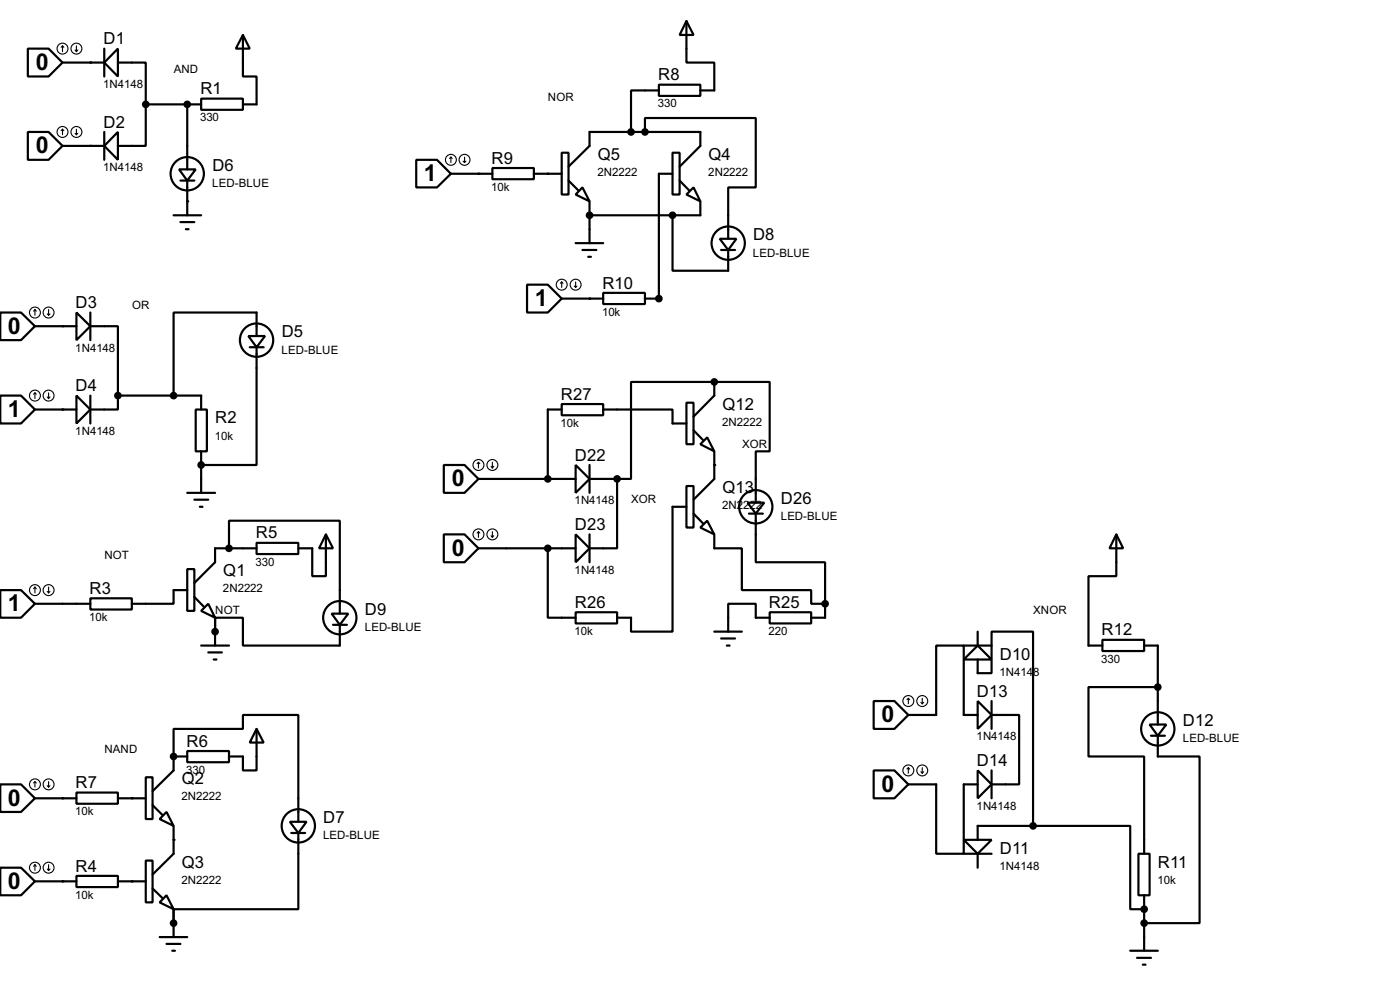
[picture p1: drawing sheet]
<svg xmlns="http://www.w3.org/2000/svg" width="256mm" height="180mm" viewBox="0 0 256 180" stroke-linecap="round" stroke-linejoin="round" font-family="sans-serif">
<g fill="#000">
<circle cx="16.6" cy="11.5" r=".2"/>
<circle cx="34.3" cy="19.1" r=".2"/>
<circle cx="16.6" cy="26.7" r=".2"/>
<circle cx="34.3" cy="36.9" r=".2"/>
<circle cx="87.7" cy="31.8" r=".2"/>
<circle cx="100.4" cy="31.8" r=".2"/>
<circle cx="108" cy="39.4" r=".2"/>
<circle cx="11.5" cy="59.7" r=".2"/>
<circle cx="108" cy="54.7" r=".2"/>
<circle cx="120.7" cy="54.7" r=".2"/>
<circle cx="11.5" cy="75" r=".2"/>
<circle cx="130.9" cy="69.9" r=".2"/>
<circle cx="36.9" cy="85.1" r=".2"/>
<circle cx="130.9" cy="85.1" r=".2"/>
<circle cx="39.4" cy="115.6" r=".2"/>
<circle cx="31.8" cy="138.5" r=".2"/>
<circle cx="11.5" cy="146.1" r=".2"/>
<circle cx="24.2" cy="146.1" r=".2"/>
<circle cx="31.8" cy="153.7" r=".2"/>
<circle cx="11.5" cy="161.3" r=".2"/>
<circle cx="24.2" cy="161.3" r=".2"/>
<circle cx="31.8" cy="169" r=".2"/>
<circle cx="209.6" cy="166.4" r=".2"/>
</g>
<g fill="none" stroke="#000" stroke-width=".4">
<path d="M5.1 8.9h3.8l2.6 2.6-2.6 2.5h-3.8zM11.5 11.5h7.6M19.1 8.9v5.1M21.6 8.9v5.1l-2.5-2.5zM21.6 11.5h5.1v7.6M26.7 19.1v7.6h-5.1M26.7 19.1h10.2M34.3 19.1v11.9M36.9 18.1h7.6v2h-7.6zM44.5 6.4l1.3 2.5h-2.6zM44.5 6.4v7.6h2.5v5.1h-2.5M120.7 15.5h7.6v2.1h-7.6z"/>
<path d="M120.7 16.6h-5.1v7.6M125.8 3.9l1.3 2.5h-2.6zM125.8 3.9v7.6h5.1v5.1h-2.6M5.1 24.2h3.8l2.6 2.5-2.6 2.6h-3.8zM11.5 26.7h7.6M19.1 24.2v5.1M21.6 24.2v5.1l-2.5-2.6zM31.8 39.4h5.1M32.8 31h3.1l-1.6 2.1zM33.1 33.1h2.5M34.3 33.1v6.3M76.3 29.3h3.8l2.5 2.5-2.5 2.5h-3.8z"/>
<path d="M82.6 31.8h7.6M90.2 30.8h7.6v2h-7.6zM97.8 31.8h5.1M102.9 28h1.3v7.6h-1.3zM104.2 30.5l3.8-3.8v-2.5h20.3v2.5l-3.8 3.8M104.2 33.1l1.8 1.8M106.7 34.3l1.3 2.6-2.5-1.3zM108 36.9v7.6M118.2 24.2v-2.6h20.3v12.7h-5.1v9.4M123.2 28h1.3v7.6h-1.3zM123.2 39.4v10.2h10.2v-3.8M123.2 31.8h-2.5v22.9h-2.5"/>
<path d="M124.5 33.1l1.8 1.8M125.8 35.6l1.3-1.3 1.2 2.6zM128.3 36.9v2.5h-20.3M.1 57.2h3.8l2.5 2.5-2.5 2.6h-3.8zM6.4 59.7h7.6M14 57.2l2.6 2.5-2.6 2.6zM16.6 59.7h5v12.7M16.6 57.2v5.1M33.1 40.7h2.5M34.1 42h.5M96.6 52.1h3.8l2.5 2.6-2.5 2.5h-3.8zM102.9 54.7h7.6"/>
<path d="M105.5 44.5h5M106.7 45.8h2.6M107.8 47h.5M110.5 53.6h7.7v2.1h-7.7zM131.9 43.7h3l-1.5 2.1zM132.1 45.8h2.6M.1 72.4h3.8l2.5 2.6-2.5 2.5h-3.8zM6.4 75h7.6M14 72.4l2.6 2.6-2.6 2.5zM16.6 72.4v5.1M21.6 72.4v2.6h-5M21.6 72.4h15.3v2.6"/>
<path d="M35.9 75h2v7.6h-2zM45.5 61.5h3.1l-1.6 2.1zM45.8 63.6h2.5M47 63.6v21.5h-10.1M47 61.5v-4.3h-15.2v15.2M102.9 74h7.6v2h-7.6zM102.9 75h-2.5v12.7M110.5 75h12.7v2.5h2.6M125.8 73.7h1.3v7.6h-1.3zM127.1 78.8l1.7 1.8M130.9 69.9h-15.3v17.8h-2.5M130.9 69.9h10.1v12.7h-2.5v9.4"/>
<path d="M130.9 69.9v2.5l-3.8 3.9M34.3 90.2h5.1M35.6 91.5h2.6M36.6 92.8h.5M36.9 82.6v7.6M47 99.4h7.7v2h-7.7zM59.7 97.8l1.3 2.6h-2.5zM59.7 97.8v7.7h-2.5v-5.1h-2.5M81.3 85.1h3.8l2.6 2.6-2.6 2.5h-3.8zM81.3 97.8h3.8l2.6 2.6-2.6 2.5h-3.8zM87.7 87.7h17.8M105.5 85.1l2.5 2.6-2.5 2.5z"/>
<path d="M105.5 97.8l2.5 2.6-2.5 2.5zM108 85.1v5.1M108 97.8v5.1M108 87.7h5.1M113.1 87.7v12.7h-5.1M125.8 89h1.3v7.6h-1.3zM125.8 92.8h-2.6v22.8h-7.6v-2.5h-2.5M127.1 94l1.7 1.8M128.3 96.6l1.3-1.3 1.3 2.5zM128.3 81.3l1.3-1.2 1.3 2.5zM130.9 97.8v2.6h5v7.6h12.7v2.5h2.6M130.9 82.6v5.1l-3.8 3.8"/>
<path d="M137 92h3l-1.5 2zM137.2 94h2.6M138.5 94v8.9h12.7v7.6M204.5 97.8l1.3 2.6h-2.5zM204.5 97.8v7.7h-5.1v12.7h2.6M.1 108h3.8l2.5 2.5-2.5 2.6h-3.8zM6.4 110.5h10.2M16.6 109.5h7.6v2.1h-7.6zM34.3 104.2h1.3v7.6h-1.3zM34.3 108h-2.5v2.5h-7.6M35.6 109.3l1.8 1.8M36.9 111.8l1.3-1.3 1.2 2.6z"/>
<path d="M36.9 118.2h5.1M38.2 119.4h2.5M39.4 113.1v5.1M42 100.4v-5.1h20.3v17M47 100.4h-7.6v2.5l-3.8 3.8M60.8 112.3h3l-1.5 2.1zM61 114.4h2.6M62.3 114.4v3.8h-17.8v-5.1h-5.1v2.5M87.7 100.4h17.8M100.4 100.4v12.7h5.1M105.5 112.1h7.6v2h-7.6zM130.9 115.6h5"/>
<path d="M132.1 116.9h2.6M133.2 118.2h.5M141 112.1h7.6v2h-7.6zM141 113.1h-2.5v-2.6h-5.1v5.1M151.2 110.5v2.6h-2.6M176.6 118.2h5.1M179.1 118.2l2.6 2.5h-5.1zM179.1 115.6v2.6M202 117.1h7.6v2.1h-7.6zM209.6 118.2h2.5v14.4M31.8 138.5v-5.1h12.7v-2.5h10.2v19.5M31.8 138.5h2.5"/>
<path d="M31.8 138.5v2.5l-3.8 3.8M34.3 137.5h7.7v2h-7.7zM39.2 120.7h.5M47 133.4l1.3 2.5h-2.5zM47 133.4v7.6h-2.5v-2.5h-2.5M160.1 128.3h3.8l2.5 2.6-2.5 2.5h-3.8zM166.4 130.9h5.1v-12.7h5.1v12.7h2.5M179.1 128.3l2.6 2.6-2.6 2.5zM179.1 120.7v2.5h2.6v-7.6h7.6v35.6M181.7 130.9h5v12.7h-5M181.7 128.3v5.1M210.6 132.6h3.1l-1.6 2.1z"/>
<path d="M210.9 134.7h2.5M212.1 134.7v3.8h7.7v30.5h-10.2M212.1 125.8h-12.7v12.7h10.2v17.8M.1 158.8h3.8l2.5 2.5-2.5 2.6h-3.8zM.1 143.6h3.8l2.5 2.5-2.5 2.5h-3.8zM6.4 146.1h7.6M14 145.1h7.6v2h-7.6zM21.6 146.1h5.1M26.7 157.5h1.3v7.7h-1.3zM26.7 142.3h1.3v7.6h-1.3zM28 147.4l1.8 1.8M30.5 148.6l1.3 2.6-2.5-1.3z"/>
<path d="M31.8 151.2v5.1l-3.8 3.8M53.1 150.4h3.1l-1.5 2.1zM53.4 152.5h2.5M54.7 152.5v13.9h-22.9v2.6M160.1 141h3.8l2.5 2.6-2.5 2.5h-3.8zM166.4 143.6h5.1v12.7h5.1v-12.7h2.5M176.6 153.7h5.1l-2.6 2.6zM176.6 156.3h5.1M179.1 141l2.6 2.6-2.6 2.5zM179.1 156.3v2.5M181.7 141v5.1M189.3 151.2h17.8v15.2h2.5"/>
<path d="M189.3 151.2h-10.2v2.5M208.6 156.3h2v7.6h-2zM6.4 161.3h7.6M14 160.3h7.6v2.1h-7.6zM21.6 161.3h5.1M28 162.6l1.8 1.8M29.3 171.5h5M30.5 163.9l1.3 2.5-2.5-1.2zM30.5 172.8h2.6M31.6 174h.5M31.8 166.4v5.1M207.1 174h5"/>
<path d="M208.3 175.3h2.6M209.4 176.6h.5M209.6 163.9v10.1"/>
<circle cx="34.3" cy="31.8" r="3.1"/>
<circle cx="133.4" cy="44.5" r="3.1"/>
<circle cx="47" cy="62.3" r="3.1"/>
<circle cx="138.4" cy="92.8" r="3.1"/>
<circle cx="62.2" cy="113.1" r="3.1"/>
<circle cx="212.1" cy="133.4" r="3.1"/>
<circle cx="54.6" cy="151.2" r="3.1"/>
</g>
<g fill="none" stroke="#000" stroke-width=".2">
<path d="M11.5 8.4v1.1M11.5 8.4l-.3 .3M11.5 8.4l.2 .3M13.8 9.2l.2 .3M14 8.4v1.1M14.3 9.2l-.3 .3M11.5 23.7l-.3 .2M11.5 23.7l.2 .2M11.5 23.7v1M13.8 24.4l.2 .3M14 23.7v1M14.3 24.4l-.3 .3"/>
<path d="M82.6 28.8l-.2 .2M82.6 28.8l.3 .2M82.6 28.8v1M84.9 29.5l.2 .3M85.1 28.8v1M85.4 29.5l-.3 .3M6.4 56.7v1M6.4 56.7l-.2 .3M6.4 56.7l.3 .3M8.7 57.5l.2 .2M8.9 56.7v1M9.2 57.5l-.3 .2"/>
<path d="M102.9 51.6l-.2 .3M102.9 51.6l.3 .3M102.9 51.6v1M105.2 52.4l.3 .2M105.5 51.6v1M105.7 52.4l-.2 .2M6.4 71.9l-.2 .3M6.4 71.9l.3 .3M6.4 71.9v1.1M8.7 72.7l.2 .3M8.9 71.9v1.1M9.2 72.7l-.3 .3"/>
<path d="M87.7 84.6l-.3 .3M87.7 84.6l.2 .3M87.7 84.6v1.1M87.7 97.3v1.1M87.7 97.3l-.3 .3M87.7 97.3l.2 .3M90 85.4l.2 .3M90 98.1l.2 .3M90.2 84.6v1.1M90.2 97.3v1.1M90.5 85.4l-.3 .3M90.5 98.1l-.3 .3"/>
<path d="M6.4 107.5v1M6.4 107.5l-.2 .3M6.4 107.5l.3 .3M8.7 108.3l.2 .2M8.9 107.5v1M9.2 108.3l-.3 .2M166.4 127.8v1M166.4 127.8l-.2 .3M166.4 127.8l.3 .3M168.7 128.6l.3 .2M169 127.8v1M169.2 128.6l-.2 .2"/>
<path d="M6.4 143.1v1M6.4 158.3v1M6.4 158.3l-.2 .3M6.4 158.3l.3 .3M6.4 143.1l-.2 .2M6.4 143.1l.3 .2M8.7 159.1l.2 .2M8.7 143.8l.2 .3M8.9 143.1v1M8.9 158.3v1M9.2 159.1l-.3 .2M9.2 143.8l-.3 .3"/>
<path d="M166.4 140.5l-.2 .3M166.4 140.5l.3 .3M166.4 140.5v1M168.7 141.3l.3 .2M169 140.5v1M169.2 141.3l-.2 .2"/>
<circle cx="11.4" cy="8.9" r="1"/>
<circle cx="14" cy="8.9" r="1"/>
<circle cx="11.4" cy="24.2" r="1"/>
<circle cx="14" cy="24.2" r="1"/>
<circle cx="82.6" cy="29.3" r="1"/>
<circle cx="85.1" cy="29.3" r="1"/>
<circle cx="6.4" cy="57.2" r="1"/>
<circle cx="8.9" cy="57.2" r="1"/>
<circle cx="102.9" cy="52.1" r="1"/>
<circle cx="105.4" cy="52.1" r="1"/>
<circle cx="6.4" cy="72.4" r="1"/>
<circle cx="8.9" cy="72.4" r="1"/>
<circle cx="87.6" cy="97.8" r="1"/>
<circle cx="87.6" cy="85.1" r="1"/>
<circle cx="90.2" cy="97.8" r="1"/>
<circle cx="90.2" cy="85.1" r="1"/>
<circle cx="6.4" cy="108" r="1"/>
<circle cx="8.9" cy="108" r="1"/>
<circle cx="166.4" cy="128.3" r="1"/>
<circle cx="168.9" cy="128.3" r="1"/>
<circle cx="6.4" cy="143.6" r="1"/>
<circle cx="6.4" cy="158.8" r="1"/>
<circle cx="8.9" cy="143.6" r="1"/>
<circle cx="8.9" cy="158.8" r="1"/>
<circle cx="166.4" cy="141" r="1"/>
<circle cx="168.9" cy="141" r="1"/>
</g>
<g fill="#000" stroke="#000" stroke-width=".4">
<circle cx="26.7" cy="19.1" r=".5"/>
<circle cx="34.3" cy="19.1" r=".5"/>
<circle cx="108" cy="39.4" r=".5"/>
<circle cx="115.6" cy="24.2" r=".5"/>
<circle cx="118.1" cy="24.2" r=".5"/>
<circle cx="123.2" cy="39.4" r=".5"/>
<circle cx="120.7" cy="54.7" r=".5"/>
<circle cx="21.6" cy="72.4" r=".5"/>
<circle cx="31.8" cy="72.4" r=".5"/>
<circle cx="130.8" cy="69.9" r=".5"/>
<circle cx="36.8" cy="85.1" r=".5"/>
<circle cx="100.3" cy="87.7" r=".5"/>
<circle cx="113" cy="87.7" r=".5"/>
<circle cx="39.4" cy="115.6" r=".5"/>
<circle cx="41.9" cy="100.4" r=".5"/>
<circle cx="100.3" cy="100.4" r=".5"/>
<circle cx="151.1" cy="110.5" r=".5"/>
<circle cx="31.8" cy="138.5" r=".5"/>
<circle cx="212.1" cy="125.8" r=".5"/>
<circle cx="189.2" cy="151.2" r=".5"/>
<circle cx="31.8" cy="169" r=".5"/>
<circle cx="209.6" cy="169" r=".5"/>
<circle cx="209.6" cy="166.4" r=".5"/>
</g>
<g font-size="4.8">
<text x="6.6" y="12.8">0</text>
<text x="6.6" y="28">0</text>
<text x="77.7" y="33.2">1</text>
<text x="98" y="56">1</text>
<text x="1.5" y="61">0</text>
<text x="1.5" y="76.3">1</text>
<text x="82.8" y="89">0</text>
<text x="82.8" y="101.7">0</text>
<text x="1.5" y="111.9">1</text>
<text x="161.5" y="132.2">0</text>
<text x="1.5" y="147.5">0</text>
<text x="161.5" y="144.9">0</text>
<text x="1.5" y="162.7">0</text>
</g>
<g font-size="3.4">
<text x="19" y="8.1">D1</text>
<text x="36.7" y="17.3">R1</text>
<text x="120.6" y="14.7">R8</text>
<text x="19" y="23.3">D2</text>
<text x="90.1" y="30">R9</text>
<text x="109.5" y="29.3">Q5</text>
<text x="129.8" y="29.3">Q4</text>
<text x="38.9" y="31.3">D6</text>
<text x="138" y="44">D8</text>
<text x="110.4" y="52.8">R10</text>
<text x="13.9" y="56.4">D3</text>
<text x="51.6" y="61.7">D5</text>
<text x="13.9" y="71.6">D4</text>
<text x="39.4" y="77.5">R2</text>
<text x="102.8" y="73.2">R27</text>
<text x="132.4" y="75">Q12</text>
<text x="105.3" y="84.3">D22</text>
<text x="132.4" y="90.2">Q13</text>
<text x="143.1" y="92.3">D26</text>
<text x="46.9" y="98.6">R5</text>
<text x="105.3" y="97">D23</text>
<text x="40.9" y="105.5">Q1</text>
<text x="16.4" y="108.7">R3</text>
<text x="66.9" y="112.6">D9</text>
<text x="105.3" y="111.3">R26</text>
<text x="140.9" y="111.3">R25</text>
<text x="201.8" y="116.3">R12</text>
<text x="183.2" y="120.7">D10</text>
<text x="179" y="127.5">D13</text>
<text x="34.2" y="136.7">R6</text>
<text x="216.7" y="132.9">D12</text>
<text x="33.3" y="143.6">Q2</text>
<text x="179" y="140.2">D14</text>
<text x="13.9" y="144.3">R7</text>
<text x="59.2" y="150.7">D7</text>
<text x="13.9" y="159.5">R4</text>
<text x="33.3" y="158.8">Q3</text>
<text x="183.2" y="156.3">D11</text>
<text x="212.1" y="158.8">R11</text>
</g>
<g font-size="2.4">
<text x="18.9" y="16.1">1N4148</text>
<text x="31.8" y="13.4">AND</text>
<text x="36.7" y="22.2">330</text>
<text x="100.4" y="18.5">NOR</text>
<text x="120.5" y="19.7">330</text>
<text x="18.9" y="31.4">1N4148</text>
<text x="38.9" y="34.2">LED-BLUE</text>
<text x="90" y="34.9">10k</text>
<text x="109.5" y="32.2">2N2222</text>
<text x="129.8" y="32.2">2N2222</text>
<text x="137.9" y="46.9">LED-BLUE</text>
<text x="24.2" y="56.6">OR</text>
<text x="110.3" y="57.8">10k</text>
<text x="13.8" y="64.4">1N4148</text>
<text x="51.6" y="64.7">LED-BLUE</text>
<text x="132.3" y="78">2N2222</text>
<text x="13.8" y="79.6">1N4148</text>
<text x="39.4" y="80.4">10k</text>
<text x="102.7" y="78.1">10k</text>
<text x="135.9" y="82">XOR</text>
<text x="105.3" y="92.3">1N4148</text>
<text x="115.6" y="92.1">XOR</text>
<text x="132.3" y="93.2">2N2222</text>
<text x="143" y="95.2">LED-BLUE</text>
<text x="19.1" y="102.3">NOT</text>
<text x="46.8" y="103.5">330</text>
<text x="105.3" y="105">1N4148</text>
<text x="16.4" y="113.7">10k</text>
<text x="39.4" y="112.4">NOT</text>
<text x="40.9" y="108.4">2N2222</text>
<text x="189.3" y="112.4">XNOR</text>
<text x="66.8" y="115.5">LED-BLUE</text>
<text x="105.3" y="116.2">10k</text>
<text x="140.8" y="116.2">220</text>
<text x="183.1" y="123.7">1N414</text>
<text x="189.3" y="123.7">8</text>
<text x="201.8" y="121.3">330</text>
<text x="19.1" y="137.8">NAND</text>
<text x="178.9" y="135.5">1N4148</text>
<text x="216.7" y="135.9">LED-BLUE</text>
<text x="34.1" y="141.6">330</text>
<text x="13.8" y="149.2">10k</text>
<text x="33.3" y="146.5">2N2222</text>
<text x="178.9" y="148.2">1N4148</text>
<text x="59.2" y="153.6">LED-BLUE</text>
<text x="33.3" y="161.8">2N2222</text>
<text x="183.1" y="159.2">1N4148</text>
<text x="212.1" y="161.8">10k</text>
<text x="13.8" y="164.5">10k</text>
</g>
</svg>
